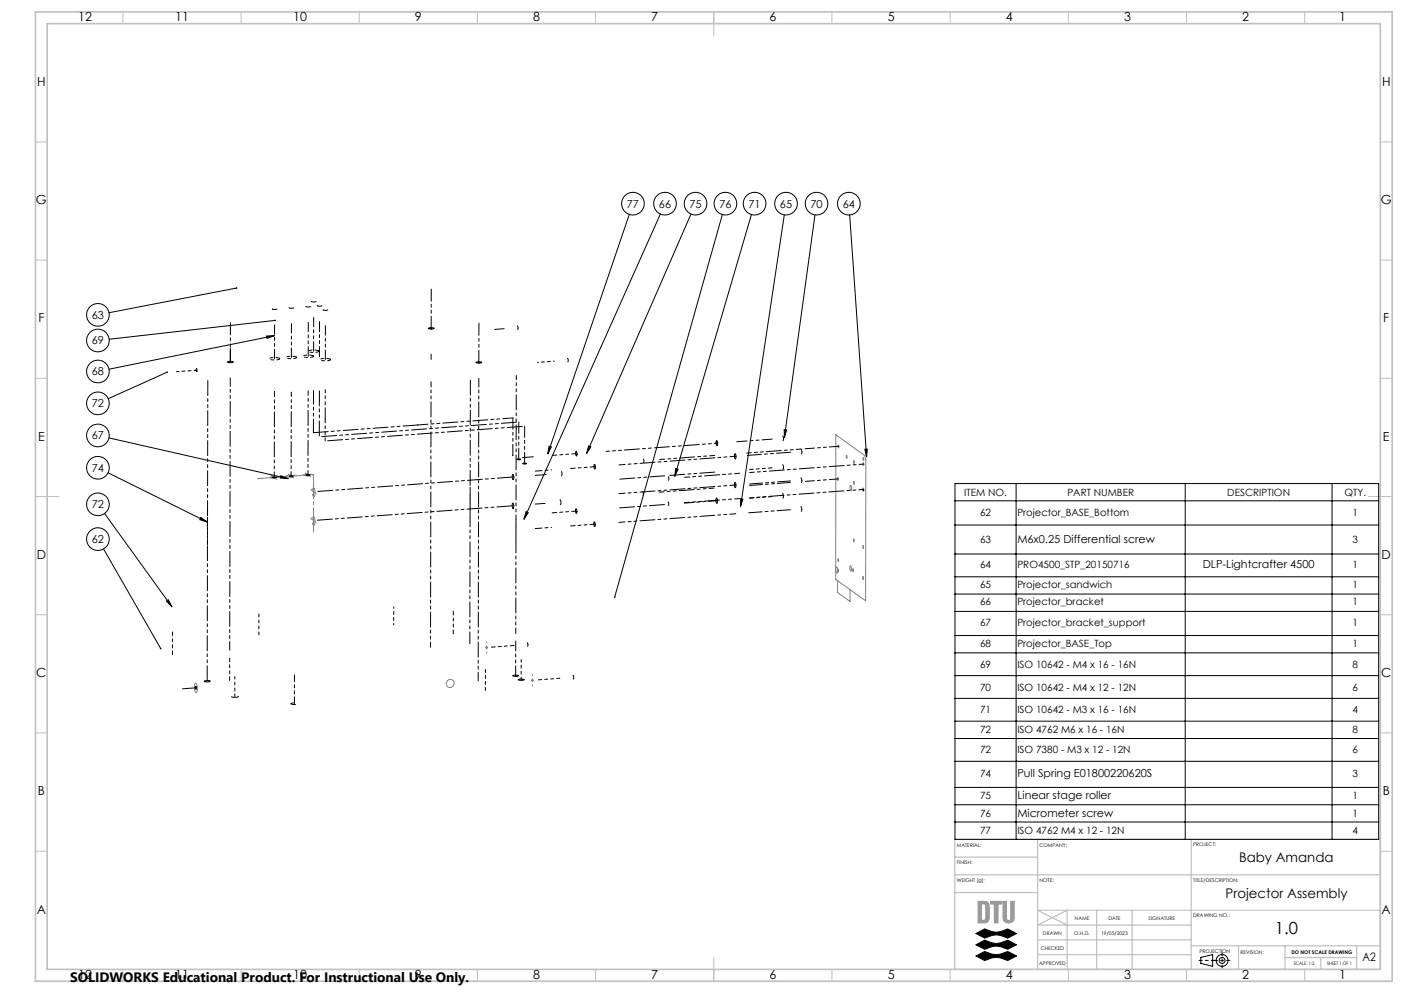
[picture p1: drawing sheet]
<svg xmlns="http://www.w3.org/2000/svg" width="594mm" height="420mm" viewBox="0 0 594 420" stroke-linecap="round" stroke-linejoin="round" font-family="sans-serif">
<g fill="none" stroke="#000" stroke-width=".42">
<path d="M412.9 394.8l3.7-1.9a9.2 9.2 0 0 0 9.8 0l3.6 1.9-3.6 2a9.2 9.2 0 0 0-9.8 0zM412.9 399.6l3.7-1.9a9.2 9.2 0 0 0 9.8 0l3.6 1.9-3.6 1.9a9.4 9.4 0 0 0-9.8 0zM412.9 404.3l3.7-1.9a9.4 9.4 0 0 0 9.8 0l3.6 1.9-3.6 2a9.4 9.4 0 0 0-9.8 0zM508 405l5-1.3v5l-5-1.2z"/>
<circle cx="517" cy="406.2" r="1.25"/>
<circle cx="517" cy="406.2" r="2.5"/>
</g>
<path d="M413.8 381.3l.1-.1a5.3 5.3 0 0 1 4.2 .7 13.5 13.5 0 0 1 .3 7.1l-.3 .7a5.3 5.3 0 0 1-4.2 .6zM415.3 382.3l1.3 .1 .5 1v4.7l-.2 .8-.6 .4h-1zM419.2 381.2l4.6 .1-.1 1.1h-1.5l-.1 7.9h-1.4v-7.9h-1.5zM424.4 381.3h1.4l.2 7.7a.88 .88 0 0 0 1.4 0l.2-7.7h1.5l-.2 7.9-.6 .8-1.6 .4-1.6-.4-.5-.8z" fill="none" stroke="#999" stroke-width=".42"/>
<g fill="none" stroke="#808080" stroke-width=".42">
<path d="M353.6 183.9l12.3 8.8 .4 1.7-.1 59.7-12.6-9zM354.6 188.2l.2 1.2zM358.1 192.6l.3 .5-.1 .7zM361.2 194.8l.2 1.3zM365.2 195.7l.2 .4-.1 .8zM365.2 193.5l.1 1.3zM354.4 202l.3 .6-.2 .6zM359.8 205.3l.5 .8a.87 .87 0 0 1-.4 1.4l-.3-1zM361.2 203.6l.2 1.2zM365.2 206.4l.1 1.2zM353.8 239.8a2.05 2.05 0 0 1 .2 2.7l-.4-1.5zM354.5 236.3l.2 1.2z"/>
<path d="M359.7 239.4a1.27 1.27 0 0 1 .4 2v.1a1.5 1.5 0 0 1-.4-2.1zM361.1 227.9l.3 .5-.1 .7zM365.1 230.7l.2 1.1a.46 .46 0 0 1-.5-.3 .46 .46 0 0 1 .2-.5zM354.4 245.8v4.8l5.2 3.8 .1-4.9M354.5 240.7l.2 1.2zM360.8 240.6l.3 .5-.2 .7zM365.1 243.9l.2 1.1a.46 .46 0 0 1-.5-.3 .46 .46 0 0 1 .2-.6zM205.4 273.9h1M205.5 273.5l.7 .7M205.9 273.4v1M206.2 273.5l-.7 .7M82.6 289a2.03 2.03 0 0 1 .9 2.6l-.1 .5a.56 .56 0 0 1-.5 .8 .56 .56 0 0 1-.5-.8l-.1-2.1z"/>
<path d="M224.8 287.7h1M224.9 287.4l.7 .7M225.3 287.2v1M225.6 287.4l-.7 .7"/>
<circle cx="190.5" cy="289.1" r="1.69"/>
</g>
<path d="M133.3 209l-.1 .4a.51 .51 0 0 1-.4 .7 .51 .51 0 0 1-.5-.7l-.3-1.6a1.45 1.45 0 0 1 .6-1.8l.6 1 .1 2M133.3 221.2l-.1 .3a.54 .54 0 0 1-.6 .7 .54 .54 0 0 1-.4-.8l-.2-1.5a1.29 1.29 0 0 1 .6-1.8l.5 1.1 .2 2" fill="none" stroke="#808080" stroke-width=".42" stroke-dasharray="15.2 1.3 1.3 1.3" stroke-dashoffset="12.6" stroke-linecap="butt"/>
<path d="M128.8 201.1l1.9 .2a.95 .95 0 0 0 1.4-.5l-2.2-.3a.95 .95 0 0 0-1.4 .5l.3 .1" fill="none" stroke="#808080" stroke-width=".42" stroke-dasharray="15.2 1.3 1.3 1.3" stroke-dashoffset="13.2" stroke-linecap="butt"/>
<path d="M121.5 201.7l2.2 .2a1.04 1.04 0 0 0 1.4-.6l-2.3-.4a1.08 1.08 0 0 0-1.6 .6l.3 .2" fill="none" stroke="#808080" stroke-width=".42" stroke-dasharray="15.2 1.3 1.3 1.3" stroke-dashoffset="12.8" stroke-linecap="butt"/>
<path d="M114.6 202.2l1.6 .1a1 1 0 0 0 1.5-.5l-1.9-.3a.97 .97 0 0 0-1.5 .5l.3 .2" fill="none" stroke="#808080" stroke-width=".42" stroke-dasharray="15.2 1.3 1.3 1.3" stroke-dashoffset="13.4" stroke-linecap="butt"/>
<path d="M507.3 406.2h6.6M517.1 402.9v6.6M520.4 406.2h-6.6" fill="none" stroke="#000" stroke-width=".42" stroke-dasharray="15.2 1.3 1.3 1.3" stroke-dashoffset="13.8"/>
<g fill="none" stroke="#c0c0c0" stroke-width=".42">
<path d="M52 5v5M102 5v5M152 5v5M202 5v5M252 5v5M302 5v10M352 5v5M402 5v5M452 5v5M502 5v5M552 5v5M15 60h5"/>
<path d="M584 60h5M15 110h5M584 110h5M15 160h5M584 160h5M15 210h10M579 210h10M15 260h5M584 260h5M15 310h5M584 310h5M15 360h5"/>
<path d="M584 360h5M52 410v5M102 410v5M152 410v5M202 410v5M252 410v5M302 405v10M352 410v5M402 410v5M452 410v5M502 410v5M552 410v5"/>
</g>
<g fill="none" stroke="#c0c0c0" stroke-width=".5">
<path d="M404 355h180v55h-180zM439 355v55M504 355v55M404 370h180M404 362.5h35M404 377.5h35M439 397.5h65M464 385v25M479 385v25M504 391.3h-65l12.5-6.3v25M584 385h-145l12.5 6.3M439 403.8h65"/>
<path d="M504 400h80M524 400v10M543.6 400v10M543.6 405h30.4M558.8 405v5M574 400v10"/>
</g>
<path d="M15 5h574v410h-574zM20 10h564v400h-564z" fill="none" stroke="#c0c0c0" stroke-width=".7"/>
<path d="M132.6 225l.1-24.3" fill="none" stroke="#808080" stroke-width=".42" stroke-dasharray="15.2 1.3 1.3 1.3" stroke-dashoffset="5"/>
<path d="M117.2 202.8l-2.3-1.7M124.3 202.2l-2.3-1.6M131.5 201.7l-2.4-1.7M131.5 219.3l2.3 1.7M131.5 207.2l2.3 1.6" fill="none" stroke="#808080" stroke-width=".42" stroke-dasharray="15.2 1.3 1.3 1.3"/>
<path d="M132.7 200.7l-23.8 1.8" fill="none" stroke="#808080" stroke-width=".42" stroke-dasharray="15.2 1.3 1.3 1.3" stroke-dashoffset="5.2"/>
<path d="M205.9 276.3v-4.9M225.3 290.2v-4.9" fill="none" stroke="#808080" stroke-width=".42" stroke-dasharray="15.2 1.3 1.3 1.3" stroke-dashoffset="14.7"/>
<path d="M412.9 394.8l3.7 2a9.2 9.2 0 0 1 9.8 0l3.6-2-3.6-1.9a9.2 9.2 0 0 1-9.8 0zM412.9 399.6l3.7 1.9a9.4 9.4 0 0 1 9.8 0l3.6-1.9-3.6-1.9a9.2 9.2 0 0 1-9.8 0zM412.9 404.3l3.7 2a9.4 9.4 0 0 1 9.8 0l3.6-2-3.6-1.9a9.4 9.4 0 0 1-9.8 0z" fill-rule="evenodd" fill="#000"/>
<path d="M415.3 382.3l1.3 .1 .5 .8v5.2l-.7 .9h-1.1zM413.9 381.2l-.1 9.1h3.1a1.98 1.98 0 0 0 1.6-2.4l-.1-5.2a1.64 1.64 0 0 0-1.8-1.5zM419.2 381.2v1.2h1.5v7.9h1.5v-7.9h1.5l.1-1.1zM424.4 381.2v6.9a2.36 2.36 0 0 0 2.3 2.3 2.36 2.36 0 0 0 2.4-2.3v-6.8h-1.5v7.2l-.2 .7-.9 .2-.5-.4-.2-.7v-7z" fill-rule="evenodd" fill="#999"/>
<g fill="none" stroke="#000" stroke-width=".42">
<path d="M266.2 90.7l-34.5 101.3M279.4 90.5l-57.7 129.1M292.3 90.5l-44.1 101.3M305.6 90.8l-45.5 161.7M317.9 90.7l-32.4 110.8M331.8 90.9l-18.5 123.4M344.8 90.9l-12.9 94.1M359.5 90.9l7.1 102.4M100.1 121.8l-54 10.5M116.4 135.5l-70.2 8M70.7 157.4l-24.9 11.2M112.8 142.1l3.3-.1-3.1 1.1z"/>
<path d="M116.1 142l-70 14.2M45.7 200l42 20.8M46.1 185.2l75.9 17.2M232.3 188.7l1 .3-1.6 3zM249.1 188.6l.9 .4-1.8 2.8zM285.9 198.2l1 .3-1.4 3zM331.8 181.7l1 .1-.9 3.2zM365.9 190h1l-.3 3.3zM44.2 217.2l28.5 39.5M85 218.9l2.7 1.9-3.2-1zM118.8 201.2l3.2 1.2-3.4-.2zM222.6 216.4l.9 .4-1.8 2.8z"/>
<path d="M313.3 211l1 .1-1 3.2zM404 204.5h179.3v150.5h-179.3zM404 211.8h179.3M429.9 204.5v150.5M501.4 204.5v150.5M563.6 204.5v150.5M43.8 232.2l24.2 42.1M404 222.1h179.3M404 234.3h179.3M70.4 254.3l.8-.6 1.5 3zM404 244h179.3M404 251.3h179.3"/>
<path d="M404 258.6h179.3M404 268.8h179.3M404 276.1h179.3M404 285.8h179.3M404 295.4h179.3M404 305h179.3M404 312.4h179.3M404 322h179.3M404 333h179.3M404 340.4h179.3M404 347.7h179.3"/>
<circle cx="267.8" cy="86.1" r="4.8"/>
<circle cx="281.3" cy="86.1" r="4.8"/>
<circle cx="294.3" cy="86.1" r="4.8"/>
<circle cx="306.9" cy="86.1" r="4.8"/>
<circle cx="319.2" cy="86.1" r="4.8"/>
<circle cx="332.5" cy="86.1" r="4.8"/>
<circle cx="345.5" cy="86.1" r="4.8"/>
<circle cx="359.1" cy="86.1" r="4.8"/>
<circle cx="41.4" cy="133.2" r="4.8"/>
<circle cx="41.4" cy="144" r="4.8"/>
<circle cx="41.4" cy="157.1" r="4.8"/>
<circle cx="41.4" cy="170.6" r="4.8"/>
<circle cx="41.4" cy="197.9" r="4.8"/>
<circle cx="41.4" cy="184.2" r="4.8"/>
<circle cx="41.4" cy="213.3" r="4.8"/>
<circle cx="41.4" cy="228" r="4.8"/>
</g>
<path d="M116.2 135.3a.33 .33 0 0 0 .1 .5 .33 .33 0 0 0 .4-.3zM99.9 121.5a.34 .34 0 0 0 0 .6 .34 .34 0 0 0 .5-.3zM249.1 188.6l.9 .4-1.8 2.8zM313.3 211l1 .1-1 3.2zM331.8 181.7l1 .1-.9 3.2zM365.9 190h1l-.3 3.3zM285.9 198.2l1 .3-1.4 3zM259.9 252.2l.1 .6a.34 .34 0 0 0 .4-.4 .34 .34 0 0 0-.5-.2zM232.3 188.7l1 .3-1.6 3zM222.6 216.4l.9 .4-1.8 2.8zM70.5 157.1a.34 .34 0 0 0-.1 .5 .34 .34 0 0 0 .5 .1 .34 .34 0 0 0 .1-.4l-.3 .1 .3-.1zM67.7 274.1l.1 .5h.4l-.2-.3 .2 .2v-.5zM70.4 254.3l.8-.6 1.5 3zM85 218.9l2.7 1.9-3.2-1zM118.8 201.2l3.2 1.2-3.4-.2zM112.8 142.1l3.3-.1-3.1 1.1z" fill="#000"/>
<g fill="none" stroke="#000" stroke-width=".42" stroke-dasharray="6.3 1.3 1.3 1.3 1.3 1.3">
<path d="M115.2 130.8v-.1M117.2 130.7l-2 .1M122.4 130.2h-.1M124.3 130.2h-1.9M129.5 129.7l-.1-.1M131.4 129.6l-1.9 .1M131.8 127.6l-.1-.1M133.7 127.5l-1.9 .1M134.3 129.3h-.1M136.2 129.3h-1.9M136.7 131.1v-.1M138.7 131.1h-2"/>
<path d="M182.4 139.2v-.3M182.4 138.9v.3M183.6 138.8a2.29 2.29 0 0 0-2.4 .2 2.29 2.29 0 0 0 2.4-.2M209.3 139.3l4-.3M219 139.4l.2-.6M219.2 138.8l-.3-.9M83.2 156l-.1 1.1a.6 .6 0 0 0 .4-.5 .6 .6 0 0 0-.3-.6M97.4 153.4v-.3M97.4 153.1v.3M97.4 153.1l.1-6M98.6 153a2.29 2.29 0 0 0-2.3 .2 2.29 2.29 0 0 0 2.3-.2M182.4 149.8v2.2"/>
<path d="M202.6 153.6v-.3M202.6 153.3v.3M203.8 153.2a2.29 2.29 0 0 0-2.4 .2 2.29 2.29 0 0 0 2.4-.2M240.2 151.6h-.1M240.2 153.1v-1.5M176.8 179.7v.1M217 192.7v-.2M219.5 194.5v-.2M220.2 194.2l-1.6 .1 1.1 .2 .5-.3M221 193.5l4.6-.3M221.9 196.3v-.2M222.7 196h-1.6l1.1 .2 .5-.2"/>
<path d="M244.1 192.1l-.3-1.2a1.46 1.46 0 0 0 .1 1.9l.2-.7M251.9 197.6l-.3-1.2a1.46 1.46 0 0 0 .1 2l.2-.8M272.2 194.1l.1 1.5M302.9 187.2l.3-.8a1.69 1.69 0 0 1 .1 2.2l-.4-1.4M303.3 187.5l.3-.1M310.7 192.8l.2-.9a1.69 1.69 0 0 1 .1 2.2l-.3-1.3M311.1 193h.3M331.2 198.6l.3-.8M331.3 186.4l.2-.8M331.5 197.8l-.4-1.2M331.5 185.6l-.4-1.2M339 191.9l.3-.7"/>
<path d="M339.3 191.2l-.4-1.3M87.8 218.7v2.1M116.8 201.9h-1.6l1.1 .2 .5-.2M124 201.3l-1.7 .1 1.1 .2 .6-.3M131.1 200.8l-1.6 .1 1.1 .2 .5-.3M198.9 216v1.6M198.9 215.4v.5M198.9 214.9v.4M198.9 214.3v.4M198.9 213.7v.5M198.9 213.2v.4M198.9 212.6v.4"/>
<path d="M198.9 212v.5M198.9 211.5v.4M198.9 210.9v.4M198.9 210.3v.5M198.9 209.8v.4M198.9 209.2v.4M198.9 208.6v.5M198.9 208.2v.3M198.9 206.1v1.8M217 215a1.82 1.82 0 0 1 0-2.2 1.82 1.82 0 0 1 0 2.2M217 213.9h.4M217.1 202.8a1.82 1.82 0 0 1 0-2.1 1.82 1.82 0 0 1 0 2.1"/>
<path d="M217.1 201.8l.3-.1M218.3 219.6v2.2M226.5 213.2l4.1-.3M226.5 201.1l4.6-.4M237 211.5l-.1-.1M237.1 213.4l.2-.7-.3-1.2M237.5 201.2l.3-.7-.2-1.1M244.1 216.4l-.3-1.2a1.46 1.46 0 0 0 .1 2l.2-.8M271.9 207.9l.1 1.5M282.7 212.4l.1 1.4M282.7 201.7l.1 1.4M302.9 211.5l.2-.8a1.69 1.69 0 0 1 .1 2.2l-.3-1.4"/>
<path d="M303.2 211.8h.4M310.7 204.9l.2-.8a1.69 1.69 0 0 1 .1 2.2l-.3-1.4M311.4 205.1l-.4 .1M331.2 210.7l.3-.8M331.5 209.9l-.4-1.2M339 216.3l.2-.8M339 204.1l.2-.8M339.2 215.5l-.4-1.2M339.2 203.3l-.3-1.2M365.1 206.9l.2 .7 .2-.5M87.8 228.4v1.9M87.8 227.8v.4"/>
<path d="M87.8 227.2v.4M87.8 226.7v.4M87.8 226.1v.4M87.8 225.5v.4M87.8 225v.4M87.8 224.4v.4M87.8 223.8v.4M87.8 223.3v.4M87.8 222.7v.4M87.8 222.1v.4M87.8 221.6v.4M87.8 221v.4"/>
<path d="M218.3 229.3v2M218.3 228.7v.4M218.3 228.1v.4M218.3 227.6v.4M218.3 227v.4M218.3 226.4v.4M218.3 225.9v.4M218.3 225.3v.4M218.3 224.7v.4M218.3 224.2v.4M218.3 223.6v.4M218.3 223v.4"/>
<path d="M218.3 222.5v.4M218.3 221.9v.5M251.8 221.9l-.3-1.2a1.46 1.46 0 0 0 .2 2l.1-.8M223.2 273.3l.2-.5M223.4 272.8l-.3-.9M77.2 291.3l5.7-.4M82.9 290.3l-.1 1.1a.6 .6 0 0 0 .4-.5 .6 .6 0 0 0-.3-.6M88.8 288a2.29 2.29 0 0 0-2.3 .2 2.29 2.29 0 0 0 2.3-.2M97.9 294.7l.3 .1a2.42 2.42 0 0 0 2.6-.3M124.1 297.3l-1 .4 1.9 .3M219.4 285.7a2.29 2.29 0 0 0-2.4 .2 2.29 2.29 0 0 0 2.4-.2M221.7 287.4a2.29 2.29 0 0 0-2.4 .2 2.29 2.29 0 0 0 2.4-.2"/>
<path d="M242.5 285.7h.1M242.6 287.2l-.1-1.5"/>
</g>
<path d="M118.3 151.6l-.7-.3a4.8 4.8 0 0 0-3.7 .4 5.1 5.1 0 0 0 4.5 0l-.1-.1M125.4 151l-.7-.2a4.8 4.8 0 0 0-3.7 .4 5.1 5.1 0 0 0 4.5 0l-.1-.2M132.5 150.5l-.7-.2a4.8 4.8 0 0 0-3.6 .4 5.1 5.1 0 0 0 4.4 0l-.1-.2M134.8 148.4l-.7-.2a4.8 4.8 0 0 0-3.7 .4 5.1 5.1 0 0 0 4.5-.1l-.1-.1M139.8 151.9l-.7-.2a4.8 4.8 0 0 0-3.7 .4 5.1 5.1 0 0 0 4.5 0l-.1-.2M317.1 210.7l9.6-.7M97.2 278.3v9.5" fill="none" stroke="#000" stroke-width=".42" stroke-dasharray="6.3 1.3 1.3 1.3 1.3 1.3" stroke-dashoffset="4.8"/>
<path d="M137.6 186.5v-21.7M236.9 286.9l-9.1 .6" fill="none" stroke="#000" stroke-width=".42" stroke-dasharray="6.3 1.3 1.3 1.3 1.3 1.3" stroke-dashoffset="5"/>
<path d="M219.5 178.5l-84.4 6.2M222 180.3l-84.4 6.2" fill="none" stroke="#000" stroke-width=".42" stroke-dasharray="6.3 1.3 1.3 1.3 1.3 1.3" stroke-dashoffset="-1"/>
<path d="M217 192.7v-15.9M219.5 194.3v-15.8M221.9 196.1l.1-15.8" fill="none" stroke="#000" stroke-width=".42" stroke-dasharray="6.3 1.3 1.3 1.3 1.3 1.3" stroke-dashoffset="1.6"/>
<path d="M135.1 184.7v-19.7M261.9 202.7l19.7-1.5" fill="none" stroke="#000" stroke-width=".42" stroke-dasharray="6.3 1.3 1.3 1.3 1.3 1.3" stroke-dashoffset="-.4"/>
<path d="M132.6 183v-17.8" fill="none" stroke="#000" stroke-width=".42" stroke-dasharray="6.3 1.3 1.3 1.3 1.3 1.3" stroke-dashoffset=".6"/>
<path d="M176.8 179.8l-44.2 3.2" fill="none" stroke="#000" stroke-width=".42" stroke-dasharray="6.3 1.3 1.3 1.3 1.3 1.3" stroke-dashoffset=".1"/>
<path d="M135.2 136v14.8M217 176.8l-40.2 2.9" fill="none" stroke="#000" stroke-width=".42" stroke-dasharray="6.3 1.3 1.3 1.3 1.3 1.3" stroke-dashoffset="2.1"/>
<path d="M217 213.9l-83.2 6.2" fill="none" stroke="#000" stroke-width=".42" stroke-dasharray="6.3 1.3 1.3 1.3 1.3 1.3" stroke-dashoffset="-.5"/>
<path d="M87.9 160.4l-.1 58.3M199 160.3l-.1 45.5M217.4 201.7l-83.6 6.2" fill="none" stroke="#000" stroke-width=".42" stroke-dasharray="6.3 1.3 1.3 1.3 1.3 1.3" stroke-dashoffset="-.6"/>
<path d="M198.9 217.8l-.1 54.5" fill="none" stroke="#000" stroke-width=".42" stroke-dasharray="6.3 1.3 1.3 1.3 1.3 1.3" stroke-dashoffset="1.4"/>
<path d="M218.4 158.8l-.1 60.8M130.4 165.3l-.1 35.6M123.2 201.4v-35.5M317.1 210.6l48.2-3.6" fill="none" stroke="#000" stroke-width=".42" stroke-dasharray="6.3 1.3 1.3 1.3 1.3 1.3" stroke-dashoffset="4.5"/>
<path d="M116.1 165.5l-.1 36.4M218.3 231.5l-.1 36.5" fill="none" stroke="#000" stroke-width=".42" stroke-dasharray="6.3 1.3 1.3 1.3 1.3 1.3" stroke-dashoffset="4"/>
<path d="M218.2 271.1v14.7" fill="none" stroke="#000" stroke-width=".42" stroke-dasharray="6.3 1.3 1.3 1.3 1.3 1.3" stroke-dashoffset="2.2"/>
<path d="M182.4 161.5l-.3 112.3M302.4 192.6l-23.3 1.8M278.9 208.2l23.3-1.8M289.6 201.9l23.3-1.7M312.9 210.9l-23.3 1.7" fill="none" stroke="#000" stroke-width=".42" stroke-dasharray="6.3 1.3 1.3 1.3 1.3 1.3" stroke-dashoffset="4.2"/>
<path d="M233.7 192.6l10.1-.7M241.4 198.2l10.2-.8M315.9 191.6l23-1.7M317.2 199.9l48.3-3.6M233.6 216.9l10.2-.7M241.4 222.5l10.1-.8" fill="none" stroke="#000" stroke-width=".42" stroke-dasharray="6.3 1.3 1.3 1.3 1.3 1.3" stroke-dashoffset="4.4"/>
<path d="M317.2 205.3l17.1-1.2M334.4 203.4l-17.2 1.3" fill="none" stroke="#000" stroke-width=".42" stroke-dasharray="6.3 1.3 1.3 1.3 1.3 1.3" stroke-dashoffset=".9"/>
<path d="M289.6 212.8l14-1M340.7 203.6l14-1" fill="none" stroke="#000" stroke-width=".42" stroke-dasharray="6.3 1.3 1.3 1.3 1.3 1.3" stroke-dashoffset="2.5"/>
<path d="M226.5 199.3l6.9-.6M226.4 223.6l6.9-.5" fill="none" stroke="#000" stroke-width=".42" stroke-dasharray="6.3 1.3 1.3 1.3 1.3 1.3" stroke-dashoffset="3.5"/>
<path d="M340.6 189.8l14.3-1" fill="none" stroke="#000" stroke-width=".42" stroke-dasharray="6.3 1.3 1.3 1.3 1.3 1.3" stroke-dashoffset="2.3"/>
<path d="M317.1 198.6l9.6-.7M191.8 258.5v9.6M73 267.3v9.6M217.5 273l-9.6 .7" fill="none" stroke="#000" stroke-width=".42" stroke-dasharray="6.3 1.3 1.3 1.3 1.3 1.3" stroke-dashoffset="4.7"/>
<path d="M311.7 186.8l15-1.1" fill="none" stroke="#000" stroke-width=".42" stroke-dasharray="6.3 1.3 1.3 1.3 1.3 1.3" stroke-dashoffset="2"/>
<path d="M316.2 192.6l18.3-1.3" fill="none" stroke="#000" stroke-width=".42" stroke-dasharray="6.3 1.3 1.3 1.3 1.3 1.3" stroke-dashoffset=".4"/>
<path d="M166.6 256.7v7.6" fill="none" stroke="#000" stroke-width=".42" stroke-dasharray="6.3 1.3 1.3 1.3 1.3 1.3" stroke-dashoffset="5.7"/>
<path d="M334.4 215.6l-17.6 1.3" fill="none" stroke="#000" stroke-width=".42" stroke-dasharray="6.3 1.3 1.3 1.3 1.3 1.3" stroke-dashoffset=".7"/>
<path d="M109.5 259.7v8.8M205.4 283.2v8.8" fill="none" stroke="#000" stroke-width=".42" stroke-dasharray="6.3 1.3 1.3 1.3 1.3 1.3" stroke-dashoffset="5.1"/>
<path d="M202.6 160l-.3 128" fill="none" stroke="#000" stroke-width=".42" stroke-dasharray="6.3 1.3 1.3 1.3 1.3 1.3" stroke-dashoffset="2.7"/>
<path d="M87.8 230.6l-.1 57.5" fill="none" stroke="#000" stroke-width=".42" stroke-dasharray="6.3 1.3 1.3 1.3 1.3 1.3" stroke-dashoffset="-.2"/>
<path d="M74.7 157.2l8.5-.6M220.5 279v8.5M99.4 286.1l-.1 8.5" fill="none" stroke="#000" stroke-width=".42" stroke-dasharray="6.3 1.3 1.3 1.3 1.3 1.3" stroke-dashoffset="5.3"/>
<path d="M234.5 152.8l-7.1 .5" fill="none" stroke="#000" stroke-width=".42" stroke-dasharray="6.3 1.3 1.3 1.3 1.3 1.3" stroke-dashoffset="5.9"/>
<path d="M124.6 285.5v12.1" fill="none" stroke="#000" stroke-width=".42" stroke-dasharray="6.3 1.3 1.3 1.3 1.3 1.3" stroke-dashoffset="3.4"/>
<path d="M116.2 137.4l-.1 14.3M123.3 136.9v14.3M130.4 136.4v14.3M132.7 134.2v14.4M137.7 137.8l-.1 14.3" fill="none" stroke="#000" stroke-width=".42" stroke-dasharray="6.3 1.3 1.3 1.3 1.3 1.3" stroke-dashoffset="2.4"/>
<path d="M97.4 159.8l-.2 115.1" fill="none" stroke="#000" stroke-width=".42" stroke-dasharray="6.3 1.3 1.3 1.3 1.3 1.3" stroke-dashoffset="2.8"/>
<path d="M261.8 214.8l19.6-1.4" fill="none" stroke="#000" stroke-width=".42" stroke-dasharray="6.3 1.3 1.3 1.3 1.3 1.3" stroke-dashoffset="-.3"/>
<path d="M282.2 201.2l21.4-1.6" fill="none" stroke="#000" stroke-width=".42" stroke-dasharray="6.3 1.3 1.3 1.3 1.3 1.3" stroke-dashoffset="-1.2"/>
<path d="M303.6 187.4l-47.2 3.5" fill="none" stroke="#000" stroke-width=".42" stroke-dasharray="6.3 1.3 1.3 1.3 1.3 1.3" stroke-dashoffset="4.9"/>
<path d="M261.9 196.6l49.5-3.6M261.8 208.8l49.6-3.7M261.8 221l49.5-3.7" fill="none" stroke="#000" stroke-width=".42" stroke-dasharray="6.3 1.3 1.3 1.3 1.3 1.3" stroke-dashoffset="3.7"/>
<path d="M97.5 136.5l-.1 16.6M182.5 122.3l-.1 16.6M202.6 136.7v16.6" fill="none" stroke="#000" stroke-width=".42" stroke-dasharray="6.3 1.3 1.3 1.3 1.3 1.3" stroke-dashoffset="1.2"/>
<text font-size="7.1" x="539.3" y="395.1">1.0</text>
<text font-size="5.8" x="29.7" y="415.3">SOLIDWORKS Educational Product. For Instructional Use Only.</text>
<g font-size="5.6">
<text x="524.2" y="364.7">Baby Amanda</text>
<text x="518.5" y="379.8">Projector Assembly</text>
</g>
<g font-size="5.3">
<text x="33.1" y="8.9">12</text>
<text x="74.1" y="8.9">11</text>
<text x="124.1" y="8.9">10</text>
<text x="175.6" y="8.9">9</text>
<text x="225.6" y="8.9">8</text>
<text x="275.6" y="8.9">7</text>
<text x="325.6" y="8.9">6</text>
<text x="375.6" y="8.9">5</text>
<text x="425.6" y="8.9">4</text>
<text x="475.6" y="8.9">3</text>
<text x="525.6" y="8.9">2</text>
<text x="566.6" y="8.9">1</text>
<text x="15.7" y="36.4">H</text>
<text x="584.7" y="36.4">H</text>
<text x="15.2" y="86.4">G</text>
<text x="584.2" y="86.4">G</text>
<text x="16.2" y="136.4">F</text>
<text x="585.2" y="136.4">F</text>
<text x="16.1" y="186.4">E</text>
<text x="585.1" y="186.4">E</text>
<text x="15.5" y="236.4">D</text>
<text x="584.5" y="236.4">D</text>
<text x="15.4" y="286.4">C</text>
<text x="584.4" y="286.4">C</text>
<text x="16" y="336.4">B</text>
<text x="585" y="336.4">B</text>
<text x="15.5" y="386.4">A</text>
<text x="584.5" y="386.4">A</text>
<text x="33.1" y="413.9">12</text>
<text x="74.1" y="413.9">11</text>
<text x="124.1" y="413.9">10</text>
<text x="175.6" y="413.9">9</text>
<text x="225.6" y="413.9">8</text>
<text x="275.6" y="413.9">7</text>
<text x="325.6" y="413.9">6</text>
<text x="375.6" y="413.9">5</text>
<text x="425.6" y="413.9">4</text>
<text x="475.6" y="413.9">3</text>
<text x="525.6" y="413.9">2</text>
<text x="566.6" y="413.9">1</text>
</g>
<text font-size="4.9" x="576.4" y="406.5">A2</text>
<g font-size="4.7">
<text x="265.2" y="87.8">77</text>
<text x="278.8" y="87.8">66</text>
<text x="291.7" y="87.8">75</text>
<text x="304.3" y="87.8">76</text>
<text x="316.7" y="87.8">71</text>
<text x="330" y="87.8">65</text>
<text x="342.9" y="87.8">70</text>
<text x="356.6" y="87.8">64</text>
<text x="38.9" y="134.8">63</text>
<text x="38.9" y="145.7">69</text>
<text x="38.9" y="158.8">68</text>
<text x="38.9" y="172.3">72</text>
<text x="38.9" y="185.8">67</text>
<text x="38.9" y="199.5">74</text>
<text x="38.9" y="215">72</text>
<text x="38.9" y="229.7">62</text>
<text x="430.4" y="229.9">M6x0.25 Differential screw</text>
<text x="508.9" y="240.4">DLP-Lightcrafter 4500</text>
<text x="430.4" y="328.7">Pull Spring E01800220620S</text>
<text x="430.4" y="337.9">Linear stage roller</text>
<text x="430.4" y="345.7">Micrometer screw</text>
</g>
<g font-size="4.2">
<text x="408" y="209.7">ITEM NO.</text>
<text x="451.6" y="209.7">PART NUMBER</text>
<text x="519.2" y="209.7">DESCRIPTION</text>
<text x="568.9" y="209.7">QTY.</text>
<text x="414.6" y="218.1">62</text>
<text x="430.4" y="218.1">Projector_BASE_Bottom</text>
<text x="572.3" y="218.1">1</text>
<text x="414.6" y="229.7">63</text>
<text x="572.3" y="229.7">3</text>
<text x="414.6" y="240.3">64</text>
<text x="430.4" y="240.3">PRO4500_STP_20150716</text>
<text x="572.3" y="240.3">1</text>
<text x="414.6" y="248.7">65</text>
<text x="430.4" y="248.7">Projector_sandwich</text>
<text x="572.3" y="248.7">1</text>
<text x="414.6" y="256.1">66</text>
<text x="430.4" y="256.1">Projector_bracket</text>
<text x="572.3" y="256.1">1</text>
<text x="414.6" y="264.8">67</text>
<text x="430.4" y="264.8">Projector_bracket_support</text>
<text x="572.3" y="264.8">1</text>
<text x="414.6" y="273.6">68</text>
<text x="430.4" y="273.6">Projector_BASE_Top</text>
<text x="572.3" y="273.6">1</text>
<text x="414.6" y="282.5">69</text>
<text x="430.4" y="282.5">ISO 10642 - M4 x 16 - 16N</text>
<text x="572.3" y="282.5">8</text>
<text x="414.6" y="292.1">70</text>
<text x="430.4" y="292.1">ISO 10642 - M4 x 12 - 12N</text>
<text x="572.3" y="292.1">6</text>
<text x="414.6" y="301.7">71</text>
<text x="430.4" y="301.7">ISO 10642 - M3 x 16 - 16N</text>
<text x="572.3" y="301.7">4</text>
<text x="414.6" y="310.2">72</text>
<text x="430.4" y="310.2">ISO 4762 M6 x 16 - 16N</text>
<text x="572.3" y="310.2">8</text>
<text x="414.6" y="318.7">72</text>
<text x="430.4" y="318.7">ISO 7380 - M3 x 12 - 12N</text>
<text x="572.3" y="318.7">6</text>
<text x="414.6" y="328.6">74</text>
<text x="572.3" y="328.6">3</text>
<text x="414.6" y="337.8">75</text>
<text x="572.3" y="337.8">1</text>
<text x="414.6" y="345.5">76</text>
<text x="572.3" y="345.5">1</text>
<text x="414.6" y="352.9">77</text>
<text x="430.4" y="352.9">ISO 4762 M4 x 12 - 12N</text>
<text x="572.3" y="352.9">4</text>
</g>
<g font-size="2.1">
<text x="404.8" y="358.1">MATERIAL:</text>
<text x="439.8" y="358.1">COMPANY:</text>
<text x="504.8" y="358">PROJECT:</text>
<text x="404.8" y="365.6">FINISH:</text>
<text x="404.8" y="373.1">WEIGHT [g]:</text>
<text x="439.8" y="373">NOTE:</text>
<text x="504.8" y="373">TITLE/DESCRIPTION:</text>
<text x="454.7" y="389.3">NAME</text>
<text x="468.9" y="389.3">DATE</text>
<text x="486" y="389.3">SIGNATURE</text>
<text x="504.8" y="388">DRAWING NO.:</text>
<text x="441.3" y="395.5">DRAWN</text>
<text x="454.5" y="395.5">O.H.D.</text>
<text x="465.9" y="395.5">19/05/2023</text>
<text x="440.3" y="401.8">CHECKED</text>
<text x="507.5" y="403">PROJECTION</text>
<text x="524.8" y="403.5">REVISION:</text>
<text x="546.4" y="403.4">DO NOT SCALE DRAWING</text>
<text x="439.6" y="408">APPROVED</text>
</g>
<g font-size="2">
<text x="547.4" y="408.3">SCALE: 1:2</text>
<text x="561.5" y="408.4">SHEET 1 OF 1</text>
</g>
</svg>
